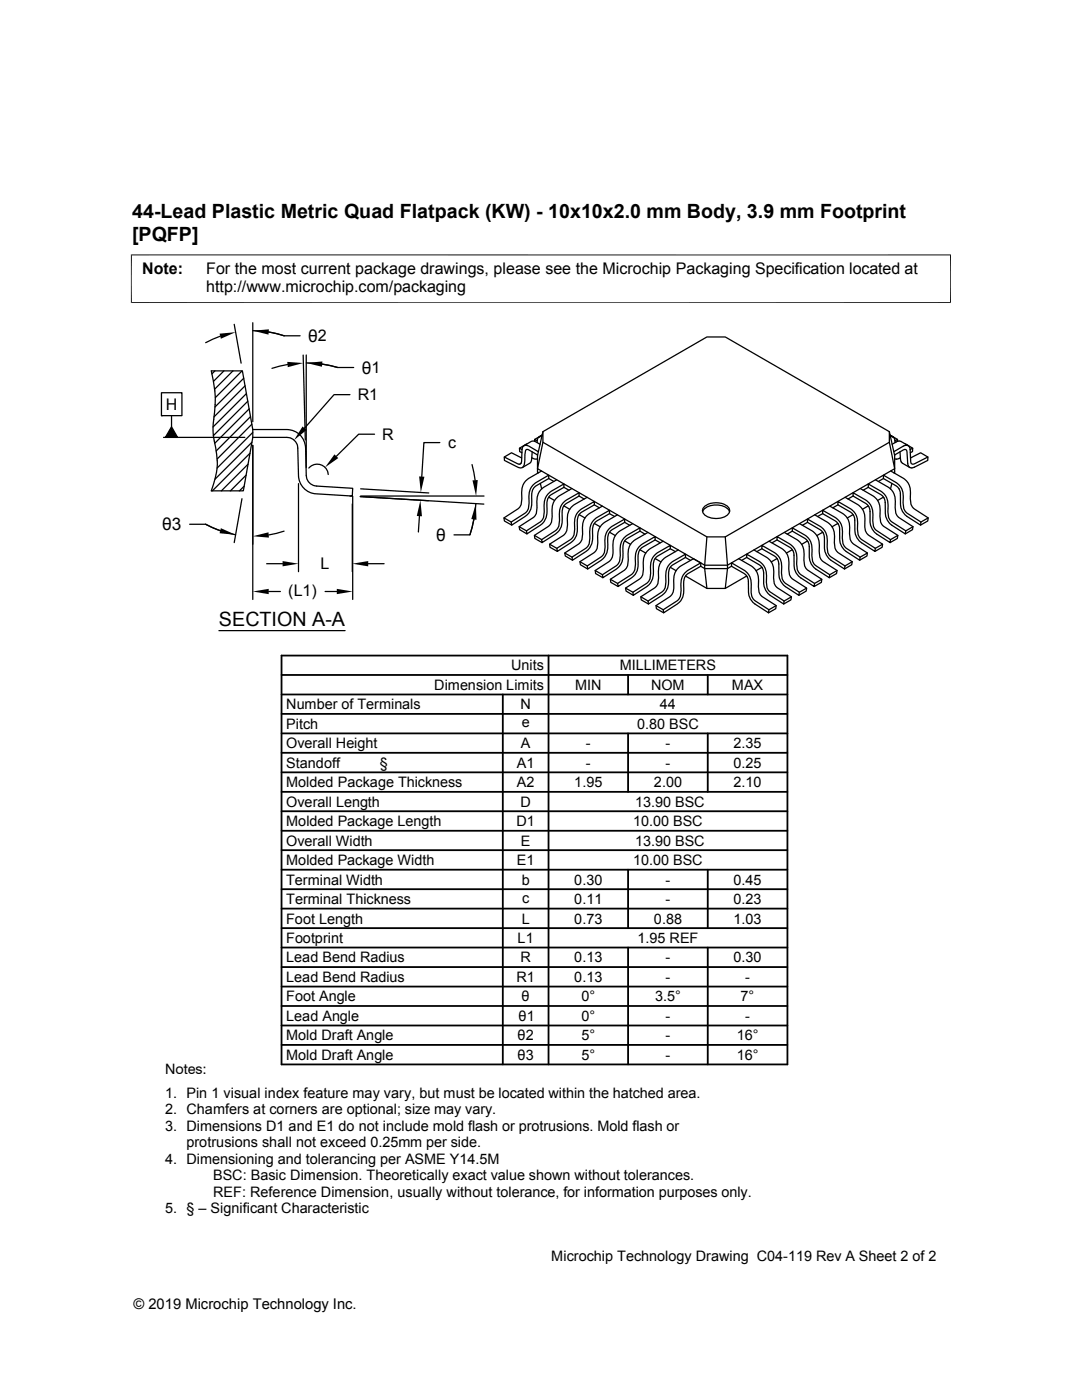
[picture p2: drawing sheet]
<svg xmlns="http://www.w3.org/2000/svg" width="216mm" height="279mm" viewBox="0 0 216 279" stroke-linecap="round" stroke-linejoin="round" font-family="sans-serif">
<g fill="none" stroke="#000" stroke-width=".25">
<path d="M32.2 78.4h4.1v4.6h-4.1zM42.2 74h6.2l2 11.7v1.6l-1.8 10.7h-6.4a14.5 14.5 0 0 0 .6-10l-.3-2.5 .2-1.8a21.9 21.9 0 0 0-.5-9.7zM42.9 74l-.6 .6M43.9 67.1l-2.9 1.3M44.7 74l-2.1 2.1M46.5 74l-3.7 3.7M46.7 64.7l1.4 7.8M48.3 74l-5.3 5.4M48.6 75.5l-5.7 5.7M48.9 77l-6.2 6.2M49.2 78.5l-6.7 6.7M50.4 66a20.3 20.3 0 0 1 6.3 1h3.2"/>
<path d="M50.4 64.4v19.8M53.6 66.3l3.1 .7M57.4 72.7l-3.1 .8M60.5 70.9l.4 16.9M61.1 70.8v22.5M61.1 72.4l2.5 .2 3.8 .7M64.3 72.7l3.1 .6M67.4 73.3h3.2M69.8 78.8h-3.1l-5.9 6.6M32.2 83h.1M32.6 87.3h16.3M34.2 85.2l1.2 2.1h-2.4z"/>
<path d="M34.2 83v2.2M48.3 99.5l-1.6 8.8M48.7 97l-.9 1M49.1 94.8l-3.1 3.2M49.4 80.1l-6.8 6.9M49.5 92.6l-5.3 5.4M49.7 81.6l-6.8 6.9M49.9 90.4l-7.5 7.6M50 83.1l-6.9 6.9M50.2 84.7l-6.9 6.9M50.3 88.3l-7.4 7.4M50.4 88.9v30.7"/>
<path d="M50.4 86.3l-7.1 7.1M50.4 85.7h6.8a3.8 3.8 0 0 1 3.8 3.7l.1 5.5a2.18 2.18 0 0 0 2.1 2.1l7.2 .5-.1 1.5-7.2-.4a3.7 3.7 0 0 1-3.5-3.7l-.2-5.5a2.17 2.17 0 0 0-2.2-2.1h-6.8M59.6 96.5v17.6M61.6 93.4a2.2 2.2 0 0 1 2.4-.7 2.2 2.2 0 0 1 1.5 2M69.8 99h.5M70.4 99v20.6M71.9 99.1l24.6 1.5M72 99h24.6M72 97.6l13.6 .8M74.7 86.7h-3.1l-4.5 4.4M87.8 88.3h-3.2l-.4 6.8M94.2 92.7l.6 3.1"/>
<path d="M100.6 91.2l1.5-.8 2 1M104.2 89.7l-.5-.2v.6l.4 .3M105.1 88.6l-1.4 .9M106.1 91.4l.5 .2 .7-.1M106.2 90.2l-.2 2-1.8 1.1M106.3 96.9l.7-.6 2.5-1.5v.7l-2.5 1.5a2.39 2.39 0 0 0-.9 2.3 3.8 3.8 0 0 1-1.3 3.8l-2.7 1.7-.1-.6 2.8-1.8a2.34 2.34 0 0 0 .8-2.2 4.8 4.8 0 0 1 .7-3.3zM107.2 87.9l-.5-.2v.4M107.3 94.2l.2 .1zM107.4 90.1l-1.9-1.1a.83 .83 0 0 0-.9-.1 .83 .83 0 0 0-.4 .9l-.1 2.3-.3 .5h-.5l-2.7-1.4v.7l2.7 1.3 .6 .2a1.51 1.51 0 0 0 .8-1.8 2.23 2.23 0 0 1 .4-1.9l2.2 1.1M107.6 87.2l.6-.4-1.5 .9M107.8 88.7a1.82 1.82 0 0 0-1.8-.6l-1.4 .8M107.8 96.5l.3 1.1z"/>
<path d="M108.1 94l-2.6 1.5a3.8 3.8 0 0 0-1.4 3.9 2.32 2.32 0 0 1-.8 2.2l-2.7 1.8v.6l1.5 .8M108.1 87.1a.87 .87 0 0 0-.9 1.2M108.3 86.1l32.8-18.9h3.6l32.8 18.9v2.2l-32.8 18.8h-3.6l-32.8-18.8zM108.3 86.1l-1 4.8zM108.3 88.3l-1 5.2v.9M109.3 98.6l.7-.6 2.5-1.4v.7l-2.5 1.4a2.29 2.29 0 0 0-.9 2.3 3.8 3.8 0 0 1-1.3 3.8l-2.7 1.8v-.7l2.7-1.7a2.33 2.33 0 0 0 .8-2.2 4.8 4.8 0 0 1 .7-3.4zM109.5 99.2l1.2 .7M109.5 95.5l1 .6M111.1 95.8l-2.6 1.4a3.9 3.9 0 0 0-1.4 4 2.24 2.24 0 0 1-.8 2.1l-2.7 1.8 .1 .6 1.4 .9M112.5 97.3l1 .5M114.1 97.5l-2.5 1.5a3.9 3.9 0 0 0-1.4 3.9 2.27 2.27 0 0 1-.8 2.2l-2.8 1.7 .1 .7 1.5 .8M115.5 99l1.1 .6"/>
<path d="M117.2 99.3l-2.6 1.4a3.8 3.8 0 0 0-1.4 3.9 2.53 2.53 0 0 1-.8 2.2l-2.7 1.8v.6l1.5 .8M168.6 99.3l2.6 1.4a3.8 3.8 0 0 1 1.4 3.9 2.36 2.36 0 0 0 .8 2.2l2.7 1.8-.1 .6-1.4 .8M170.2 98.3l2.6 1.5a3.9 3.9 0 0 1 1.4 4 2.21 2.21 0 0 0 .8 2.1l2.7 1.8-.1 .6-2.7-1.7a3.3 3.3 0 0 1-1.3-2.4v-2.5a1.8 1.8 0 0 0-.8-1.2l-2.6-1.5zM170.2 99l-1 .6M171.7 97.5l2.5 1.5a3.8 3.8 0 0 1 1.4 3.9 2.29 2.29 0 0 0 .8 2.2l2.8 1.7-.2 .7-1.4 .8M173.2 96.6l2.6 1.4a3.8 3.8 0 0 1 1.4 4 2.35 2.35 0 0 0 .8 2.2l2.7 1.7-.1 .7-2.7-1.8a3.1 3.1 0 0 1-1.2-2.3l-.1-2.5a1.92 1.92 0 0 0-.8-1.3l-2.6-1.4zM173.2 97.3l-1 .5M174.7 95.8l2.5 1.4a3.8 3.8 0 0 1 1.4 3.9 2.33 2.33 0 0 0 .8 2.2l2.8 1.8-.1 .6-1.5 .9M176.3 94.8l2.5 1.5a3.7 3.7 0 0 1 1.4 3.9 2.44 2.44 0 0 0 .8 2.2l2.8 1.8-.1 .6-2.7-1.7a3 3 0 0 1-1.3-2.4l-.1-2.5a1.85 1.85 0 0 0-.8-1.2l-2.5-1.5zM176.3 95.5l-1 .6M176.3 99.2l-1.2 .7M177.5 88.3l1 5.2v.9"/>
<path d="M177.5 86.1l1 4.8v2.6l-33.3 19.3h-4.6l-33.3-19.3v-2.6M177.6 86.8l.6 .4M177.6 86.9l1.5 .8M177.7 87.1l.5 .1M177.7 94l2.6 1.5a3.8 3.8 0 0 1 1.4 3.9 2.41 2.41 0 0 0 .8 2.2l2.7 1.8-.1 .6-1.4 .8M178 96.5l-.3 1.1M178 88.7a1.82 1.82 0 0 1 1.8-.6l1.4 .8M178.2 87.2l.3 .3 .1 .8M178.5 90.8l1.8-1 .5-.1 .2 .4 .2 2.7 .3 .5M178.5 94.2l-.2 .1M178.6 87.9l.5-.2v.4M179.6 90.2l.2 2 1.7 1.1"/>
<path d="M179.7 91.4l-.5 .2-.7-.1M180.7 88.6l1.4 .9M181.2 88.9l.4 .6 .1 2.6 .2 .5h.6l2.6-1.4v.7l-2.6 1.3-.6 .2-.4-.1M181.2 88.9h-.4l-.5 .1-1.9 1.1M181.6 89.7l.5-.2v.6l-.5 .3M185.1 91.2l-1.4-.8-2 1M37.8 104.6h3.2a20.5 20.5 0 0 0 6 2.1M41 104.6l2.9 1.3M53.2 112.5h3.2M53.6 118h2.3M56.7 106l-3.1 .8M64.9 118h2.3"/>
<path d="M70.3 100.6v13.5M73.5 112.5h3.1M83.7 103l-.2 3.2M94.6 103.7l-.8 3h-3.2M95 100.5a25.8 25.8 0 0 1-1.2 6.2M100.6 103.4l1.4 .8M103.6 105.1l1.5 .8M106.6 106.8l1.5 .9M109.7 108.6l1.4 .8M112.3 100.4l.7-.6 2.5-1.5v.7l-2.5 1.5a2.28 2.28 0 0 0-.8 2.2 3.8 3.8 0 0 1-1.4 3.9l-2.6 1.7-.1-.6 2.7-1.8a2.84 2.84 0 0 0 .8-2.9 3.6 3.6 0 0 1 .7-2.6zM112.5 101l1.2 .6M112.7 110.4l1.4 .8"/>
<path d="M115.4 102.1l.7-.5 2.5-1.5v.7l-2.5 1.4a2.36 2.36 0 0 0-.9 2.3 3.7 3.7 0 0 1-1.3 3.8l-2.7 1.7-.1-.6 2.8-1.7a2.82 2.82 0 0 0 .7-2.9 3.5 3.5 0 0 1 .8-2.7zM115.5 102.7l1.2 .7M115.7 112.1l1.5 .8M118.4 103.9l.7-.6 2.5-1.5v.7l-2.5 1.5a2.29 2.29 0 0 0-.9 2.2 3.8 3.8 0 0 1-1.3 3.9l-2.7 1.7-.1-.6 2.8-1.8a2.34 2.34 0 0 0 .8-2.2 4.8 4.8 0 0 1 .7-3.3zM118.6 104.5l1.2 .6M118.6 100.8l1 .5M118.8 113.9l1.4 .8M120.2 101l-2.6 1.5a3.8 3.8 0 0 0-1.4 3.9 2.32 2.32 0 0 1-.8 2.2l-2.7 1.8 .1 .6 1.4 .8M121.4 105.7l.7-.6 2.6-1.5v.6l-2.6 1.5a2.27 2.27 0 0 0-.8 2.3 3.9 3.9 0 0 1-1.3 3.8l-2.7 1.8-.1-.7 2.7-1.7a2.25 2.25 0 0 0 .8-2.2 4.8 4.8 0 0 1 .7-3.3zM121.6 102.5l1 .6M121.6 106.2l1.2 .7M121.8 115.6l1.4 .8"/>
<path d="M123.2 102.7l-2.5 1.5a3.9 3.9 0 0 0-1.4 4 2.28 2.28 0 0 1-.8 2.1l-2.8 1.8 .1 .6 1.5 .9M124.5 107.4l.7-.6 2.5-1.5v.7l-2.5 1.5a2.25 2.25 0 0 0-.9 2.2 3.8 3.8 0 0 1-1.3 3.9l-2.7 1.7-.1-.6 2.8-1.8a2.85 2.85 0 0 0 .7-2.9 3.5 3.5 0 0 1 .8-2.6zM124.7 104.2l1 .6M124.7 108l1.1 .6M124.8 117.4l1.5 .8M126.2 104.5l-2.5 1.5a3.8 3.8 0 0 0-1.4 3.9 2.4 2.4 0 0 1-.8 2.2l-2.7 1.8 .1 .6 1.4 .8M127.5 109.1l.7-.5 2.5-1.5v.7l-2.5 1.4a2.44 2.44 0 0 0-.9 2.4 3.7 3.7 0 0 1-1.3 3.7l-2.7 1.8-.1-.7 2.8-1.7a2.86 2.86 0 0 0 .8-2.9 3.5 3.5 0 0 1 .7-2.7zM127.7 109.7l1.2 .7M127.7 106l1 .6M127.9 119.1l1.4 .9M129.3 106.3l-2.6 1.4a3.8 3.8 0 0 0-1.4 3.9 2.41 2.41 0 0 1-.8 2.2l-2.7 1.8 .1 .6 1.4 .9M130.5 110.9l.7-.6 2.6-1.5v.7l-2.6 1.5a2.29 2.29 0 0 0-.8 2.2 3.8 3.8 0 0 1-1.3 3.9l-2.7 1.7-.1-.6 2.7-1.8a2.33 2.33 0 0 0 .8-2.2 4.8 4.8 0 0 1 .7-3.3z"/>
<path d="M130.7 111.5l1.2 .6M130.7 107.8l1 .5M132.3 108l-2.5 1.5a3.8 3.8 0 0 0-1.4 3.9 2.24 2.24 0 0 1-.8 2.2l-2.8 1.8 .1 .6 1.5 .8M133.6 112.6l.6-.5 2.6-1.5v.7l-2.6 1.4a2.28 2.28 0 0 0-.8 2.3 3.8 3.8 0 0 1-1.3 3.8l-2.7 1.7-.1-.5 2.7-1.8a2.29 2.29 0 0 0 .9-2.2 4.9 4.9 0 0 1 .7-3.4zM133.8 109.5l1 .6zM133.8 113.2l1.1 .7M135.3 109.7l-2.5 1.5a3.9 3.9 0 0 0-1.4 4 2.27 2.27 0 0 1-.8 2.1l-2.7 1.8 .1 .6 1.4 .8M136.6 114.4l.7-.6 2.5-1.5v.7l-2.5 1.5a2.36 2.36 0 0 0-.9 2.3 3.7 3.7 0 0 1-1.3 3.8l-2.7 1.7-.1-.6 2.8-1.8a2.82 2.82 0 0 0 .8-2.9 3.5 3.5 0 0 1 .7-2.6zM136.8 111.3l1 .5M136.8 115l4.3 2.4h3.6l4.3-2.4M139.8 112.3l-1.4-.8-2.6 1.5a3.8 3.8 0 0 0-1.3 3.9 2.41 2.41 0 0 1-.9 2.2l-2.7 1.8 .1 .6 1.4 .8M139.8 113l.8 .5h4.6l.8-.5"/>
<path d="M140.2 102.1a3.2 3.2 0 0 1 4.2-1.1l.6 .4 .6 .7M140.5 101.1a3.7 3.7 0 0 1 5 .4 1.42 1.42 0 0 1-1.3 1.8 3.7 3.7 0 0 1-3.9-.9l-.1-.9zM141.1 107.1l-.5 5.7 .5 4.6M144.7 107.1l.5 5.7-.5 4.6M146 112.3l2.5 1.5a3.8 3.8 0 0 1 1.4 3.9 2.36 2.36 0 0 0 .8 2.2l2.7 1.8v.6l-2.7-1.7a2.99 2.99 0 0 1-1.3-2.4l-.1-2.5a1.92 1.92 0 0 0-.8-1.2l-2.5-1.5zM147.4 111.5l2.5 1.5a3.9 3.9 0 0 1 1.4 3.9 2.33 2.33 0 0 0 .8 2.2l2.8 1.8-.1 .6-1.4 .8M149 111.3l-1 .5M149 110.6l2.5 1.5a3.9 3.9 0 0 1 1.4 3.9 2.21 2.21 0 0 0 .8 2.2l2.8 1.8-.1 .5-2.7-1.7a3.3 3.3 0 0 1-1.3-2.3l-.1-2.5a1.8 1.8 0 0 0-.8-1.3l-2.5-1.4zM150.4 109.7l2.6 1.5a3.8 3.8 0 0 1 1.4 4 2.29 2.29 0 0 0 .8 2.1l2.7 1.8-.1 .6-1.4 .8M151 110.1l1-.6zM152 108.8l2.6 1.5a3.8 3.8 0 0 1 1.4 3.9 2.41 2.41 0 0 0 .8 2.2l2.7 1.8-.1 .6-2.7-1.7a3.1 3.1 0 0 1-1.3-2.4v-2.5a1.92 1.92 0 0 0-.8-1.2l-2.6-1.5zM152 113.2l-1.1 .7"/>
<path d="M153.5 108l2.5 1.5a3.8 3.8 0 0 1 1.4 3.9 2.33 2.33 0 0 0 .8 2.2l2.8 1.8-.1 .6-1.5 .8M155 107.1l2.6 1.5a3.7 3.7 0 0 1 1.4 3.8 2.53 2.53 0 0 0 .8 2.3l2.7 1.7v.7l-2.7-1.8a2.99 2.99 0 0 1-1.3-2.3l-.1-2.5a1.85 1.85 0 0 0-.8-1.3l-2.6-1.4zM155 107.8l-.9 .5M155.1 111.5l-1.2 .6M156.5 106.3l2.5 1.4a3.9 3.9 0 0 1 1.4 3.9 2.29 2.29 0 0 0 .8 2.2l2.8 1.8-.1 .6-1.4 .9M157.9 119.1l-1.4 .9M158.1 105.3l2.5 1.5a3.9 3.9 0 0 1 1.4 3.9 2.3 2.3 0 0 0 .8 2.2l2.8 1.8-.1 .6-2.7-1.7a3.1 3.1 0 0 1-1.3-2.4l-.1-2.5a1.92 1.92 0 0 0-.8-1.2l-2.5-1.5zM158.1 109.7l-1.2 .7M158.1 106l-1 .6M159.5 104.5l2.6 1.5a3.9 3.9 0 0 1 1.4 3.9 2.32 2.32 0 0 0 .8 2.2l2.7 1.8-.1 .6-1.4 .8M161 117.4l-1.5 .8M161.1 103.6l2.6 1.5a3.9 3.9 0 0 1 1.4 3.9 2.23 2.23 0 0 0 .8 2.2l2.7 1.7-.1 .7-2.7-1.8a3.3 3.3 0 0 1-1.3-2.3v-2.5a1.8 1.8 0 0 0-.8-1.3l-2.6-1.5z"/>
<path d="M161.1 108l-1.1 .6M161.1 104.2l-1 .6M162.6 102.7l2.5 1.5a3.8 3.8 0 0 1 1.4 3.9 2.39 2.39 0 0 0 .8 2.2l2.8 1.8-.2 .6-1.4 .9M164 115.6l-1.5 .8M164.1 101.8l2.6 1.5a3.8 3.8 0 0 1 1.4 3.9 2.43 2.43 0 0 0 .8 2.2l2.7 1.8-.1 .6-2.7-1.7a3.1 3.1 0 0 1-1.2-2.4l-.1-2.5-.2-.6-.6-.6-2.6-1.5zM164.1 102.5l-1 .6M164.2 106.2l-1.2 .7M165.6 101l2.5 1.5a3.7 3.7 0 0 1 1.4 3.8 2.42 2.42 0 0 0 .8 2.3l2.8 1.8-.1 .6-1.5 .8M167 113.9l-1.4 .8M167.2 100.1l2.5 1.5a3.8 3.8 0 0 1 1.4 3.8 2.48 2.48 0 0 0 .8 2.3l2.8 1.7-.1 .6-2.7-1.7a2.99 2.99 0 0 1-1.3-2.3l-.1-2.5a1.92 1.92 0 0 0-.8-1.3l-2.5-1.4zM167.2 104.5l-1.2 .6M167.2 100.8l-1 .5"/>
<path d="M170.1 112.1l-1.5 .8M170.2 102.7l-1.1 .7M173.1 110.4l-1.5 .8M173.2 101l-1.1 .6M176.1 108.6l-1.4 .8M179.2 106.8l-1.5 .9M182.2 105.1l-1.5 .8M185.2 103.4l-1.4 .8M43.7 125.9h25.2M130.9 120.9l1.4 .8M154.9 120.9l-1.5 .8"/>
</g>
<g fill="none" stroke="#000" stroke-width=".36">
<path d="M56.2 138.6h100.9M56.2 134.7h100.9M56.2 130.8h100.9v81.6h-100.9zM100.3 138.6v73.8M109.5 130.8v81.6M125.3 134.7v3.9M141.2 134.7v3.9M56.2 150.2h100.9M56.2 146.4h100.9M56.2 142.5h100.9M56.2 158h100.9M56.2 154.1h100.9"/>
<path d="M125.3 146.4v11.6M141.2 146.4v11.6M56.2 177.5h100.9M56.2 161.9h100.9M56.2 169.7h100.9M56.2 165.8h100.9M56.2 173.6h100.9M125.3 173.6v11.6M141.2 173.6v11.6M56.2 185.2h100.9M56.2 181.3h100.9M56.2 193h100.9"/>
<path d="M56.2 189.1h100.9M56.2 196.9h100.9M125.3 189.1v23.3M141.2 189.1v23.3M56.2 200.8h100.9M56.2 204.7h100.9M56.2 208.5h100.9"/>
</g>
<path d="M26.1 50.9h163.7M26.2 50.8v9.7M189.7 50.8v9.7M26.1 60.4h163.7" fill="none" stroke="#000" stroke-width=".2"/>
<g fill="#000">
<path d="M43.8 66.6l3.2-.3-2.9 1.3zM50.4 66l3.3-.3-.1 1.1zM57.3 72.2l3.2 .3-3.1 .8zM61.1 72.4l3.2-.3-.1 1.1zM34.2 85.2l1.2 2.1h-2.4zM60.4 85.1l.8 .7-2.5 2zM66.7 90.7l.8 .7-2.6 1.9zM83.6 95.1h1.1l-.7 3.2zM94.3 95.9l1-.1-.3 3.2zM44.1 105.4l2.9 1.3-3.2-.3zM50.4 118l3.2-.5v1.1zM50.4 107l3.2-.8 .1 1.1z"/>
<path d="M56.4 112l3.2 .5-3.2 .5zM67.2 117.5l3.2 .5-3.2 .6zM70.3 112.5l3.2-.5v1zM83.9 99.8l.3 3.2h-1zM95 100.5l.1 3.2-1.1-.1z"/>
</g>
<g font-size="3.9">
<text x="26.4" y="43.5">44-Lead Plastic Metric Quad Flatpack (KW) - 10x10x2.0 mm Body, 3.9 mm Footprint</text>
<text x="26.4" y="48">[PQFP]</text>
<text x="43.7" y="125">SECTION A-A</text>
</g>
<g font-size="3.5">
<text x="61.5" y="68.2">θ2</text>
<text x="72.2" y="74.5">θ1</text>
<text x="32.4" y="105.8">θ3</text>
<text x="87" y="108">θ</text>
</g>
<g font-size="3.2">
<text x="28.4" y="54.6">Note:</text>
<text x="41.1" y="58.3">http://www.microchip.com/packaging</text>
<text x="41.1" y="54.6">For the most current package drawings, please see the Microchip Packaging Specification located at</text>
<text x="33.1" y="81.8">H</text>
<text x="71.4" y="79.9">R1</text>
<text x="76.3" y="87.8">R</text>
<text x="89.4" y="89.5">c</text>
<text x="64" y="113.6">L</text>
<text x="57.5" y="118.9">(L1)</text>
</g>
<g font-size="2.9">
<text x="86.7" y="137.7">Dimension Limits</text>
<text x="102" y="133.8">Units</text>
<text x="114.8" y="137.7">MIN</text>
<text x="123.7" y="133.8">MILLIMETERS</text>
<text x="129.9" y="137.7">NOM</text>
<text x="146" y="137.7">MAX</text>
<text x="57.1" y="141.6">Number of Terminals</text>
<text x="103.8" y="141.6">N</text>
<text x="131.7" y="141.6">44</text>
<text x="57.1" y="149.3">Overall Height</text>
<text x="57.1" y="145.5">Pitch</text>
<text x="103.9" y="149.3">A</text>
<text x="104.1" y="145.2">e</text>
<text x="116.9" y="149.3">-</text>
<text x="127.1" y="145.5">0.80 BSC</text>
<text x="132.8" y="149.3">-</text>
<text x="146.4" y="149.3">2.35</text>
<text x="57.1" y="153.2">Standoff</text>
<text x="75.8" y="153.2">§</text>
<text x="103.1" y="153.2">A1</text>
<text x="116.9" y="153.2">-</text>
<text x="132.8" y="153.2">-</text>
<text x="146.4" y="153.2">0.25</text>
<text x="57.1" y="157.1">Molded Package Thickness</text>
<text x="57.1" y="161">Overall Length</text>
<text x="103.1" y="157.1">A2</text>
<text x="103.8" y="161">D</text>
<text x="114.6" y="157.1">1.95</text>
<text x="126.7" y="161">13.90 BSC</text>
<text x="130.5" y="157.1">2.00</text>
<text x="146.4" y="157.1">2.10</text>
<text x="57.1" y="164.9">Molded Package Length</text>
<text x="103.1" y="164.9">D1</text>
<text x="126.3" y="164.9">10.00 BSC</text>
<text x="57.1" y="168.8">Overall Width</text>
<text x="57.1" y="172.7">Molded Package Width</text>
<text x="103.1" y="172.7">E1</text>
<text x="103.9" y="168.8">E</text>
<text x="126.3" y="172.7">10.00 BSC</text>
<text x="126.7" y="168.8">13.90 BSC</text>
<text x="57.1" y="176.5">Terminal Width</text>
<text x="104.1" y="176.5">b</text>
<text x="114.6" y="176.5">0.30</text>
<text x="132.8" y="176.5">-</text>
<text x="146.4" y="176.5">0.45</text>
<text x="57.1" y="180.4">Terminal Thickness</text>
<text x="57.1" y="184.3">Foot Length</text>
<text x="104.1" y="184.3">L</text>
<text x="104.2" y="180.1">c</text>
<text x="114.6" y="180.4">0.11</text>
<text x="114.6" y="184.3">0.73</text>
<text x="130.5" y="184.3">0.88</text>
<text x="132.8" y="180.4">-</text>
<text x="146.4" y="184.3">1.03</text>
<text x="146.4" y="180.4">0.23</text>
<text x="57.1" y="188.2">Footprint</text>
<text x="103.3" y="188.2">L1</text>
<text x="127.2" y="188.2">1.95 REF</text>
<text x="57.1" y="192.1">Lead Bend Radius</text>
<text x="57.1" y="196">Lead Bend Radius</text>
<text x="103.1" y="196">R1</text>
<text x="103.8" y="192.1">R</text>
<text x="114.6" y="196">0.13</text>
<text x="114.6" y="192.1">0.13</text>
<text x="132.8" y="192.1">-</text>
<text x="132.8" y="196">-</text>
<text x="146.4" y="192.1">0.30</text>
<text x="148.7" y="196">-</text>
<text x="57.1" y="199.9">Foot Angle</text>
<text x="57.1" y="203.7">Lead Angle</text>
<text x="103.5" y="203.8">θ1</text>
<text x="104.1" y="199.9">θ</text>
<text x="116" y="199.9">0°</text>
<text x="116" y="203.7">0°</text>
<text x="130.7" y="199.9">3.5°</text>
<text x="132.8" y="203.7">-</text>
<text x="147.8" y="199.9">7°</text>
<text x="148.7" y="203.7">-</text>
<text x="57.1" y="207.6">Mold Draft Angle</text>
<text x="103.3" y="207.6">θ2</text>
<text x="116" y="207.6">5°</text>
<text x="132.8" y="207.6">-</text>
<text x="147" y="207.6">16°</text>
<text x="32.9" y="214.4">Notes:</text>
<text x="57.1" y="211.5">Mold Draft Angle</text>
<text x="103.3" y="211.5">θ3</text>
<text x="116" y="211.5">5°</text>
<text x="132.8" y="211.5">-</text>
<text x="147" y="211.5">16°</text>
<text x="32.9" y="219">1. Pin 1 visual index feature may vary, but must be located within the hatched area.</text>
<text x="32.9" y="225.6">3. Dimensions D1 and E1 do not include mold flash or protrusions. Mold flash or</text>
<text x="32.9" y="222.3">2. Chamfers at corners are optional; size may vary.</text>
<text x="32.9" y="232.2">4. Dimensioning and tolerancing per ASME Y14.5M</text>
<text x="37.2" y="228.9">protrusions shall not exceed 0.25mm per side.</text>
<text x="42.5" y="238.8">REF: Reference Dimension, usually without tolerance, for information purposes only.</text>
<text x="42.5" y="235.5">BSC: Basic Dimension. Theoretically exact value shown without tolerances.</text>
<text x="32.9" y="242.2">5. § – Significant Characteristic</text>
<text x="110" y="251.7">Microchip Technology Drawing C04-119 Rev A Sheet 2 of 2</text>
<text x="26.6" y="261.3">© 2019 Microchip Technology Inc.</text>
</g>
</svg>
